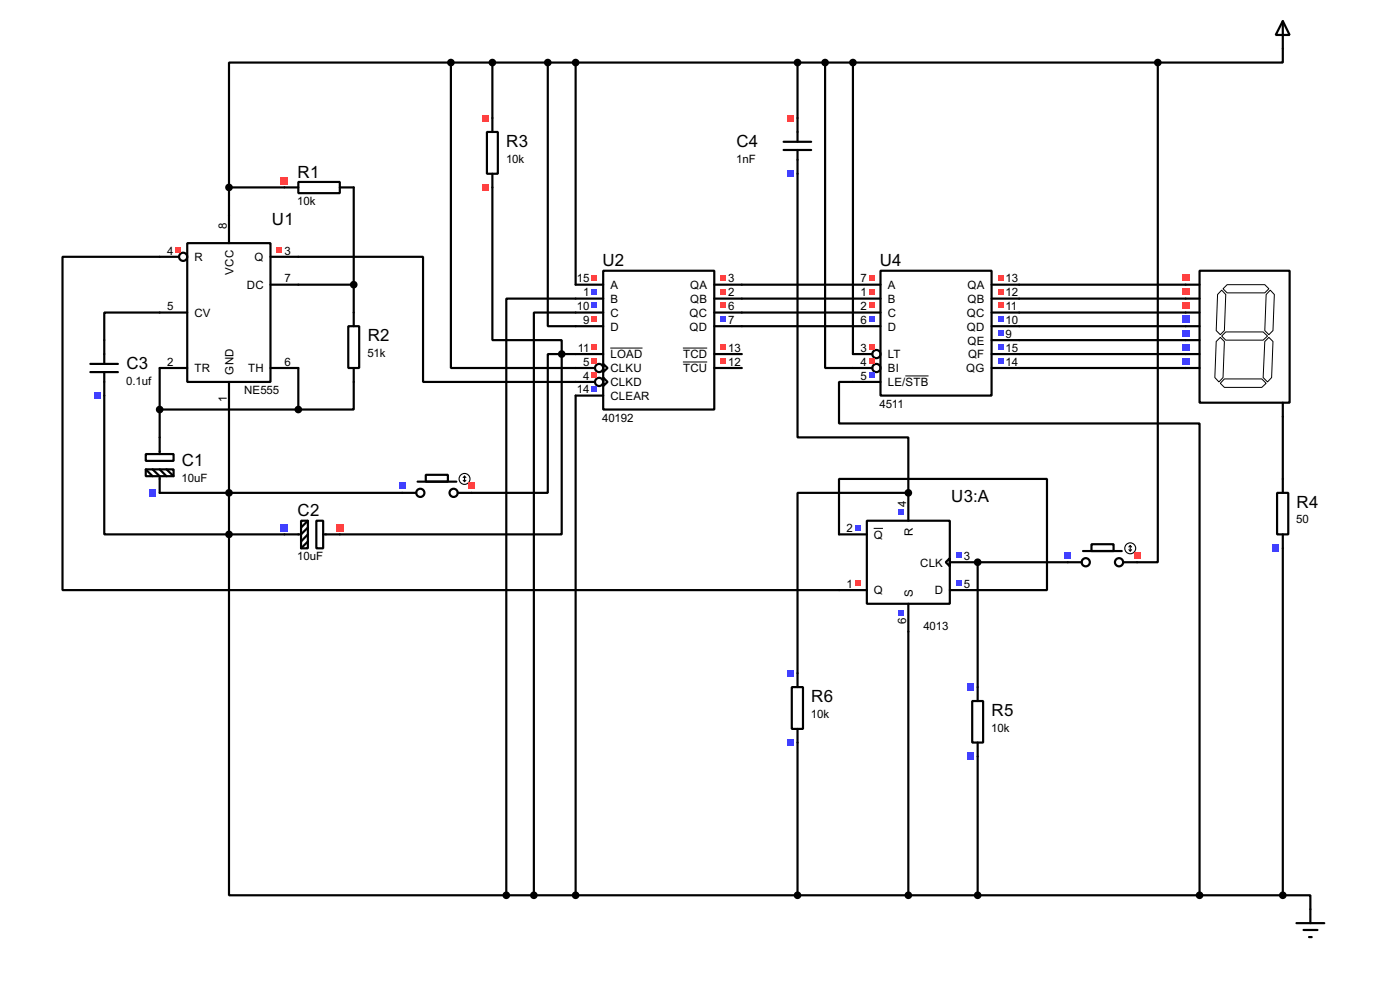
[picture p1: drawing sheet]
<svg xmlns="http://www.w3.org/2000/svg" width="256mm" height="180mm" viewBox="0 0 256 180" stroke-linecap="round" stroke-linejoin="round" font-family="sans-serif">
<g fill="none" stroke="#000" stroke-width=".4">
<path d="M82.6 11.5h-40.6v22.8M82.6 11.5v55.9h22.9M82.6 11.5h129.5M90.2 11.5v10.1M100.4 11.5v48.2h5.1M105.5 11.5v40.6M146.1 11.5v10.1M151.2 11.5v55.9h5.1M156.3 11.5v53.3M212.1 11.5v91.4h-3.8M235 8.9v2.6h-22.9M42 34.3v10.2"/>
<path d="M42 34.3h10.1M64.8 34.3v22.9M90.2 34.3v28h12.7v2.5M146.1 31.8v48.3h20.3v10.1h-20.3v33M32.8 47h-21.3v61h142.2M34.3 44.5h15.3v25.4h-15.3zM34.3 57.2h-15.2v5.1M49.6 47h27.9v22.9h28M49.6 52.1h15.2M105.5 57.2h-7.7v106.7M105.5 54.7h-12.7v109.2M135.9 52.1h20.4"/>
<path d="M135.9 54.7h20.4M135.9 57.2h20.4M135.9 59.7h20.4M186.7 52.1h30.5M186.7 54.7h30.5M186.7 57.2h30.5M186.7 59.7h30.5M19.1 72.4v25.4h22.9M29.3 75h25.4M34.3 67.4h-5v12.7M42 69.9v27.9M49.6 67.4h5.1v7.6"/>
<path d="M64.8 69.9v5.1h-10.1M102.9 64.8h-2.5v25.4h-14M102.9 64.8v33h-40.6M102.9 64.8h2.6M105.5 72.4v91.5M156.3 69.9h-2.6v7.6h66.1v86.4M186.7 64.8h30.5M186.7 62.3h30.5M186.7 67.4h30.5M235 76.3v11.4M29.3 90.2h44.4M42 97.8v66.1h50.8"/>
<path d="M42 97.8h10.1M153.7 97.8v-10.1h38.1v20.3h-12.7M166.4 115.6v48.3M195.6 102.9h-16.5v22.9M235 100.4v63.5M146.1 135.9v28M179.1 138.5v25.4M92.8 163.9h142.2M235 163.9h5.1v2.5"/>
<circle cx="33.5" cy="47" r=".75"/>
</g>
<g fill="#000">
<circle cx="166.4" cy="90.2" r=".2"/>
<circle cx="179.1" cy="102.9" r=".2"/>
</g>
<g fill="#ff4040">
<path d="M32.2 45.3h1v1h-1z"/>
<path d="M50.7 45.3h1v1h-1z"/>
</g>
<path d="M52.1 34.3h2.6M54.7 33.3h7.6v2.1h-7.6zM62.3 34.3h2.5" fill="none" stroke="#000" stroke-width=".4"/>
<path d="M51.5 32.4h1.3v1.3h-1.3z" fill="#ff4040"/>
<path d="M63.8 59.7h2v7.7h-2zM64.8 57.2v2.5M64.8 67.4v2.5M26.7 83.1h5.1v1.3h-5.1zM26.7 85.9h5.1v1.3h-5.1zM26.7 85.9l1.3 1.3M28 85.9l1.3 1.3v3M29.3 80.1v3M29.3 85.9l1.2 1.3M30.5 85.9l1.3 1.3" fill="none" stroke="#000" stroke-width=".4"/>
<path d="M27.4 89.6h1.2v1.3h-1.2z" fill="#4040ff"/>
<g fill="#000" stroke="#000" stroke-width=".4">
<circle cx="64.8" cy="52.1" r=".5"/>
<circle cx="29.2" cy="75" r=".5"/>
<circle cx="54.6" cy="75" r=".5"/>
</g>
<g fill="none" stroke="#000" stroke-width=".4">
<path d="M73.7 90.2h2.6M76.5 88.2h7.1M78 86.9h4.1v1.3h-4.1zM83.9 90.2h2.5"/>
<circle cx="77" cy="90.2" r=".75"/>
<circle cx="83.1" cy="90.2" r=".75"/>
</g>
<g fill="none" stroke="#000" stroke-width=".2">
<path d="M84.9 87.9l.2 .3M85.1 87.2v1M85.1 87.2l-.2 .2M85.1 87.2l.3 .2M85.4 87.9l-.3 .3"/>
<circle cx="85.1" cy="87.7" r="1"/>
</g>
<path d="M73.1 88.3h1.2v1.3h-1.2z" fill="#4040ff"/>
<path d="M85.8 88.3h1.2v1.3h-1.2z" fill="#ff4040"/>
<path d="M55.2 95.3h1.2v5.1h-1.2zM56.4 96.6l-1.2 1.2h-3.1M56.4 99.1l-1.2 1.3M56.4 97.8l-1.2 1.3M56.4 95.3l-1.2 1.3M58 95.3h1.2v5.1h-1.2zM59.2 97.8h3.1" fill="none" stroke="#000" stroke-width=".4"/>
<path d="M61.6 95.9h1.3v1.3h-1.3z" fill="#ff4040"/>
<path d="M51.5 95.9h1.3v1.3h-1.3z" fill="#4040ff"/>
<path d="M16.6 66.6h5M16.6 68.1h5M19.1 62.3v4.3M19.1 68.1v4.3" fill="none" stroke="#000" stroke-width=".4"/>
<path d="M17.2 71.8h1.3v1.3h-1.3z" fill="#4040ff"/>
<g fill="none" stroke="#000" stroke-width=".4">
<path d="M105.5 52.1h5M105.5 54.7h5M105.5 57.2h5M105.5 59.7h5M110.5 49.6h20.4v25.4h-20.4zM130.9 52.1h5M130.9 54.7h5M130.9 57.2h5M130.9 59.7h5M105.5 64.8h5M105.5 72.4h5M105.5 67.4h3.5"/>
<path d="M105.5 69.9h3.5M110.5 66.6l.8 .8-.8 .7zM110.5 69.1l.8 .8-.8 .8zM130.9 64.8h5M130.9 67.4h5"/>
<circle cx="109.7" cy="67.4" r=".75"/>
<circle cx="109.7" cy="69.9" r=".75"/>
</g>
<path d="M111.8 63.7h5.9M125.1 63.7h4.5M125.1 66.3h4.5" fill="none" stroke="#000" stroke-width=".18"/>
<path d="M108.4 50.3h1v1.1h-1z" fill="#ff4040"/>
<g fill="#4040ff">
<path d="M108.4 52.9h1v1h-1z"/>
<path d="M108.4 55.4h1v1h-1z"/>
</g>
<g fill="#ff4040">
<path d="M108.4 58h1v1h-1z"/>
<path d="M108.4 63h1v1.1h-1z"/>
</g>
<path d="M108.4 70.7h1v1h-1z" fill="#4040ff"/>
<g fill="#ff4040">
<path d="M132 50.3h1v1.1h-1z"/>
<path d="M132 52.9h1v1h-1z"/>
<path d="M132 55.4h1v1h-1z"/>
</g>
<path d="M132 58h1v1h-1z" fill="#4040ff"/>
<g fill="#ff4040">
<path d="M132 63h1v1.1h-1z"/>
<path d="M132 65.6h1v1h-1z"/>
<path d="M108.4 65.6h1v1h-1z"/>
<path d="M108.4 68.1h1v1h-1z"/>
</g>
<g fill="none" stroke="#000" stroke-width=".4">
<path d="M156.3 52.1h5M156.3 54.7h5M156.3 57.2h5M156.3 59.7h5M161.3 49.6h20.4v22.8h-20.4zM181.7 52.1h5M181.7 54.7h5M181.7 57.2h5M181.7 59.7h5M156.3 64.8h3.5M156.3 67.4h3.5M156.3 69.9h5"/>
<path d="M181.7 64.8h5M181.7 67.4h5M181.7 62.3h5"/>
<circle cx="160.5" cy="67.4" r=".75"/>
<circle cx="160.5" cy="64.8" r=".75"/>
</g>
<path d="M165.9 68.8h4.2" fill="none" stroke="#000" stroke-width=".18"/>
<g fill="#ff4040">
<path d="M159.2 50.3h1v1.1h-1z"/>
<path d="M159.2 52.9h1v1h-1z"/>
<path d="M159.2 55.4h1v1h-1z"/>
</g>
<path d="M159.2 58h1v1h-1z" fill="#4040ff"/>
<g fill="#ff4040">
<path d="M159.2 63h1v1.1h-1z"/>
<path d="M159.2 65.6h1v1h-1z"/>
</g>
<path d="M159.2 68.1h1v1h-1z" fill="#4040ff"/>
<g fill="#ff4040">
<path d="M182.8 50.3h1v1.1h-1z"/>
<path d="M182.8 52.9h1v1h-1z"/>
<path d="M182.8 55.4h1v1h-1z"/>
</g>
<g fill="#4040ff">
<path d="M182.8 58h1v1h-1z"/>
<path d="M182.8 60.5h1v1h-1z"/>
<path d="M182.8 63h1v1.1h-1z"/>
<path d="M182.8 65.6h1v1h-1z"/>
</g>
<path d="M234 90.2h2v7.6h-2zM235 87.7v2.5M235 97.8v2.6" fill="none" stroke="#000" stroke-width=".4"/>
<path d="M233.1 99.7h1.3v1.3h-1.3z" fill="#4040ff"/>
<path d="M153.7 97.8h5.1M158.8 95.3h15.2v15.2h-15.2zM166.4 90.2v5.1M153.7 108h5.1M166.4 110.5v5.1M173.3 102.9l.7-.7v1.5zM174 108h5.1M174 102.9h5.1" fill="none" stroke="#000" stroke-width=".4"/>
<path d="M160.1 96.7h1.7" fill="none" stroke="#000" stroke-width=".18"/>
<path d="M175.2 106.2h1v1h-1z" fill="#4040ff"/>
<path d="M156.6 106.2h1.1v1h-1.1z" fill="#ff4040"/>
<g fill="#4040ff">
<path d="M175.2 101.1h1v1.1h-1z"/>
<path d="M156.6 96.1h1.1v1h-1.1z"/>
<path d="M164.6 93.1h1.1v1.1h-1.1z"/>
<path d="M164.6 111.7h1.1v1h-1.1z"/>
</g>
<g fill="none" stroke="#000" stroke-width=".4">
<path d="M200 99.6h4v1.3h-4zM195.6 102.9h2.6M198.4 100.9h7.1M205.8 102.9h2.5"/>
<circle cx="198.9" cy="102.9" r=".75"/>
<circle cx="205" cy="102.9" r=".75"/>
</g>
<g fill="none" stroke="#000" stroke-width=".2">
<path d="M207.1 99.9v1M207.1 99.9l-.3 .2M207.1 99.9l.2 .2M206.8 100.6l.3 .3M207.3 100.6l-.2 .3"/>
<circle cx="207" cy="100.4" r="1"/>
</g>
<path d="M195 101h1.3v1.3h-1.3z" fill="#4040ff"/>
<path d="M207.7 101h1.3v1.3h-1.3z" fill="#ff4040"/>
<path d="M178.1 128.3h2v7.6h-2zM179.1 125.8v2.5M179.1 135.9v2.6" fill="none" stroke="#000" stroke-width=".4"/>
<g fill="#4040ff">
<path d="M177.2 125.1h1.3v1.3h-1.3z"/>
<path d="M177.2 137.8h1.3v1.3h-1.3z"/>
</g>
<circle cx="179.1" cy="102.9" r=".5" fill="#000" stroke="#000" stroke-width=".4"/>
<path d="M145.1 125.8h2v7.6h-2zM146.1 123.2v2.6M146.1 133.4v2.5" fill="none" stroke="#000" stroke-width=".4"/>
<g fill="#4040ff">
<path d="M144.2 122.6h1.3v1.3h-1.3z"/>
<path d="M144.2 135.3h1.3v1.3h-1.3z"/>
</g>
<path d="M235 3.9l1.3 2.5h-2.6zM235 3.9v5M89.2 24.2h2v7.6h-2zM90.2 21.6v2.6M90.2 31.8v2.5" fill="none" stroke="#000" stroke-width=".4"/>
<g fill="#000" stroke="#000" stroke-width=".4">
<circle cx="41.9" cy="34.3" r=".5"/>
<circle cx="102.9" cy="64.8" r=".5"/>
</g>
<g fill="#ff4040">
<path d="M88.3 21h1.3v1.3h-1.3z"/>
<path d="M88.3 33.7h1.3v1.3h-1.3z"/>
</g>
<path d="M143.6 27.5h5M143.6 26h5M146.1 21.6v4.4M146.1 27.5v4.3M237.5 169h5.1M238.8 170.2h2.6M239.8 171.5h.5M240.1 166.4v2.6" fill="none" stroke="#000" stroke-width=".4"/>
<g fill="#000" stroke="#000" stroke-width=".4">
<circle cx="82.6" cy="11.5" r=".5"/>
<circle cx="156.2" cy="11.5" r=".5"/>
<circle cx="212.1" cy="11.5" r=".5"/>
<circle cx="92.7" cy="163.9" r=".5"/>
<circle cx="97.8" cy="163.9" r=".5"/>
<circle cx="105.4" cy="163.9" r=".5"/>
<circle cx="179.1" cy="163.9" r=".5"/>
</g>
<path d="M144.2 31.2h1.3v1.2h-1.3z" fill="#4040ff"/>
<path d="M144.2 21h1.3v1.3h-1.3z" fill="#ff4040"/>
<g fill="#000" stroke="#000" stroke-width=".4">
<circle cx="90.2" cy="11.5" r=".5"/>
<circle cx="100.3" cy="11.5" r=".5"/>
<circle cx="105.4" cy="11.5" r=".5"/>
<circle cx="146.1" cy="11.5" r=".5"/>
<circle cx="151.1" cy="11.5" r=".5"/>
<circle cx="166.4" cy="90.2" r=".5"/>
<circle cx="235" cy="163.9" r=".5"/>
</g>
<path d="M217.2 52.1h2.6M217.2 54.7h2.6M217.2 57.2h2.6M217.2 59.7h2.6M219.8 49.6h16.5v24.1h-16.5zM217.2 62.3h2.6M217.2 64.8h2.6M217.2 67.4h2.6M235 73.7v2.6" fill="none" stroke="#000" stroke-width=".4"/>
<path d="M223.8 53.1l.8 .8-.3 6.6-.7 .8-.8-.8 .3-6.6zM224.1 52.9l.7-.8h6.9l.8 .8-.8 .7h-6.9zM232.7 53.1l.8 .8-.3 6.6-.7 .8-.8-.8 .3-6.6zM222.8 62.5l.8-.7 .7 .7-.2 6.6-.8 .8-.7-.8zM223.8 61.5l.8-.7h6.8l.8 .7-.8 .8h-6.8zM224.3 69.4h6.9l.8 .8-.8 .7h-6.9l-.7-.7zM232.5 61.8l.7 .7-.2 6.6-.8 .8-.8-.8 .3-6.6z" fill="none" stroke="#000" stroke-width=".18"/>
<g fill="#ff4040">
<path d="M216.6 50.2h1.3v1.3h-1.3z"/>
<path d="M216.6 52.8h1.3v1.2h-1.3z"/>
<path d="M216.6 55.3h1.3v1.3h-1.3z"/>
</g>
<g fill="#4040ff">
<path d="M216.6 57.8h1.3v1.3h-1.3z"/>
<path d="M216.6 60.4h1.3v1.2h-1.3z"/>
<path d="M216.6 62.9h1.3v1.3h-1.3z"/>
<path d="M216.6 65.5h1.3v1.2h-1.3z"/>
</g>
<g fill="#000" stroke="#000" stroke-width=".4">
<circle cx="41.9" cy="97.8" r=".5"/>
<circle cx="41.9" cy="90.2" r=".5"/>
<circle cx="146.1" cy="163.9" r=".5"/>
<circle cx="166.4" cy="163.9" r=".5"/>
<circle cx="219.7" cy="163.9" r=".5"/>
</g>
<g font-size="3.5">
<text x="92.8" y="26.8">R3</text>
<text x="134.9" y="26.8">C4</text>
<text x="54.5" y="32.5">R1</text>
<text x="49.8" y="41.2">U1</text>
<text x="110.4" y="48.7">U2</text>
<text x="161.2" y="48.7">U4</text>
<text x="67.4" y="62.4">R2</text>
<text x="23.2" y="67.5">C3</text>
<text x="33.3" y="85.3">C1</text>
<text x="54.5" y="94.5">C2</text>
<text x="174.3" y="92">U3:A</text>
<text x="237.5" y="92.9">R4</text>
<text x="148.6" y="128.5">R6</text>
<text x="181.7" y="131">R5</text>
</g>
<g font-size="2.4">
<text x="92.7" y="29.8">10k</text>
<text x="134.9" y="29.8">1nF</text>
<text x="41.6" y="42" transform="rotate(-90 41.6 42)">8</text>
<text x="54.5" y="37.6">10k</text>
<text x="30.7" y="46.6">4</text>
<text x="35.6" y="47.8">R</text>
<text x="46.6" y="47.8">Q</text>
<text x="52.1" y="46.6">3</text>
<text x="42.8" y="50.3" transform="rotate(-90 42.8 50.3)">VCC</text>
<text x="45.2" y="52.9">DC</text>
<text x="52.1" y="51.7">7</text>
<text x="105.7" y="51.7">15</text>
<text x="111.8" y="52.9">A</text>
<text x="126.4" y="52.9">QA</text>
<text x="133.4" y="51.7">3</text>
<text x="157.7" y="51.7">7</text>
<text x="162.6" y="52.9">A</text>
<text x="177.2" y="52.9">QA</text>
<text x="184.2" y="51.7">13</text>
<text x="30.7" y="56.8">5</text>
<text x="35.6" y="58">CV</text>
<text x="105.7" y="56.8">10</text>
<text x="106.9" y="54.3">1</text>
<text x="106.9" y="59.3">9</text>
<text x="111.8" y="55.4">B</text>
<text x="111.8" y="58">C</text>
<text x="126.3" y="58">QC</text>
<text x="126.4" y="55.4">QB</text>
<text x="133.4" y="54.3">2</text>
<text x="133.4" y="56.8">6</text>
<text x="133.4" y="59.3">7</text>
<text x="157.7" y="54.3">1</text>
<text x="157.7" y="56.8">2</text>
<text x="157.7" y="59.3">6</text>
<text x="162.6" y="55.4">B</text>
<text x="162.6" y="58">C</text>
<text x="177.1" y="58">QC</text>
<text x="177.2" y="55.4">QB</text>
<text x="184.2" y="54.3">12</text>
<text x="184.2" y="56.8">11</text>
<text x="184.2" y="59.3">10</text>
<text x="67.3" y="65.4">51k</text>
<text x="105.9" y="64.4">11</text>
<text x="111.8" y="60.5">D</text>
<text x="111.8" y="65.6">LOAD</text>
<text x="125.1" y="65.6">TCD</text>
<text x="126.3" y="60.5">QD</text>
<text x="133.4" y="64.4">13</text>
<text x="157.7" y="64.4">3</text>
<text x="162.6" y="60.5">D</text>
<text x="162.6" y="65.6">LT</text>
<text x="177.1" y="60.5">QD</text>
<text x="177.2" y="63.1">QE</text>
<text x="177.3" y="65.6">QF</text>
<text x="184.2" y="61.9">9</text>
<text x="184.2" y="64.4">15</text>
<text x="23.1" y="70.4">0.1uf</text>
<text x="30.7" y="67">2</text>
<text x="35.6" y="68.1">TR</text>
<text x="42.7" y="68.6" transform="rotate(-90 42.7 68.6)">GND</text>
<text x="45.4" y="68.1">TH</text>
<text x="52.1" y="67">6</text>
<text x="105.7" y="72">14</text>
<text x="106.9" y="67">5</text>
<text x="106.9" y="69.5">4</text>
<text x="111.8" y="68.1">CLKU</text>
<text x="111.8" y="70.7">CLKD</text>
<text x="125.1" y="68.1">TCU</text>
<text x="133.4" y="67">12</text>
<text x="157.7" y="67">4</text>
<text x="157.7" y="69.5">5</text>
<text x="162.6" y="68.1">BI</text>
<text x="162.6" y="70.7">LE/STB</text>
<text x="177" y="68.1">QG</text>
<text x="184.2" y="67">14</text>
<text x="41.6" y="73.6" transform="rotate(-90 41.6 73.6)">1</text>
<text x="44.7" y="72.1">NE555</text>
<text x="110.3" y="77.2">40192</text>
<text x="111.8" y="73.2">CLEAR</text>
<text x="161.1" y="74.6">4511</text>
<text x="33.3" y="88.2">10uF</text>
<text x="166" y="92.8" transform="rotate(-90 166 92.8)">4</text>
<text x="237.5" y="95.8">50</text>
<text x="155.1" y="97.4">2</text>
<text x="160.1" y="98.6">Q</text>
<text x="167.2" y="98.1" transform="rotate(-90 167.2 98.1)">R</text>
<text x="54.5" y="102.6">10uF</text>
<text x="155.1" y="107.6">1</text>
<text x="168.6" y="103.7">CLK</text>
<text x="176.6" y="107.6">5</text>
<text x="176.6" y="102.5">3</text>
<text x="160.1" y="108.8">Q</text>
<text x="167.2" y="109.2" transform="rotate(-90 167.2 109.2)">S</text>
<text x="171.2" y="108.8">D</text>
<text x="166" y="114.2" transform="rotate(-90 166 114.2)">6</text>
<text x="169.2" y="115.3">4013</text>
<text x="148.6" y="131.4">10k</text>
<text x="181.6" y="133.9">10k</text>
</g>
</svg>
